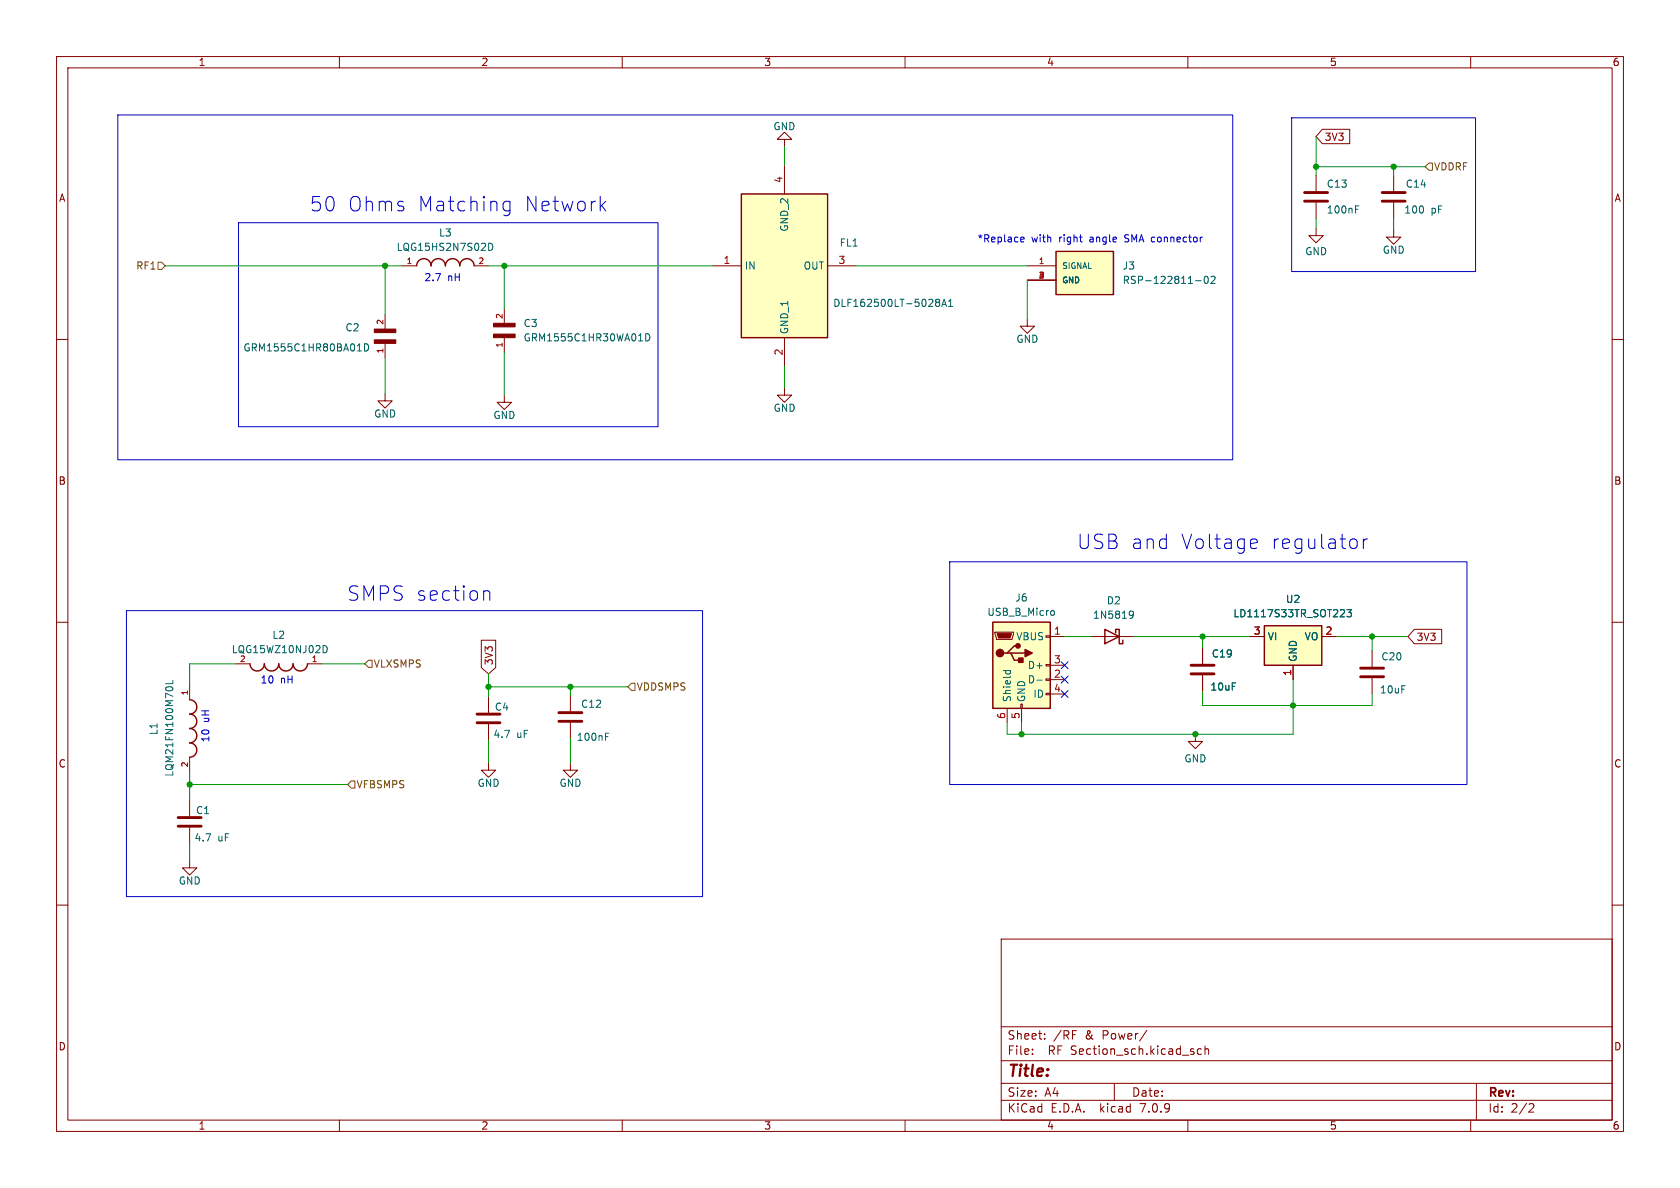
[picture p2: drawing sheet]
<svg xmlns="http://www.w3.org/2000/svg" width="297mm" height="210mm" viewBox="0 0 297 210" stroke-linecap="round" stroke-linejoin="round" font-family="sans-serif">
<g fill="none" stroke="#840000" stroke-width=".18">
<path d="M10 10h277v190h-277zM12 12h273v186h-273zM60 10v2M110 10v2M160 10v2M210 10v2M260 10v2M138.7 24.6h1.3l-1.3-1.2-1.3 1.2h1.3v1.3M138.7 29.2v5.1M232.7 31v2.8M232.7 35.8v2.8M233.8 22.9h4.8v2.5h-4.8l-1.1-1.3z"/>
<path d="M246.4 31v2.8M246.4 35.8v2.8M10 60h2M68.1 55.6v2.6M71.1 47h2.6M83.8 47h2.6M89.2 54.6v2.6M89.2 59.7v2.5M126 47h5.1M138.7 59.7v5.1M146.3 47h5.1M181.6 56.4v1.3h1.3l-1.3 1.2-1.3-1.2h1.3"/>
<path d="M181.6 47h5.1M181.6 49.5h5.1M232.7 40.4v1.3h1.2l-1.2 1.2-1.3-1.2h1.3M246.4 40.6v1.3h1.2l-1.2 1.3-1.3-1.3h1.3M285 60h2M68.1 69.6v1.3h1.2l-1.2 1.2-1.3-1.2h1.3M68.1 60.7v2.5M89.2 69.9v1.2h1.2l-1.2 1.3-1.3-1.3h1.3M138.7 68.6v1.3h1.3l-1.3 1.2-1.3-1.2h1.3M10 110h2M41.7 117.3h2.5M54.4 117.3h2.5"/>
<path d="M85.1 113.2h2.5v4.8l-1.2 1.1-1.3-1.1zM175.9 111.8h3.3v.2l-.3 1h-2.8zM184.9 117.5h.8v.2h-.8zM184.9 112.4h.8v.2h-.8zM185.7 112.5h2.5M185.7 117.6h2.5M192.8 112.5h7.6M212.6 114.6v2.7M212.6 119.4v2.8M221 112.5h2.5M228.6 117.6v2.5M233.7 112.5h2.5"/>
<path d="M242.6 115.1v2.8M242.6 119.9v2.8M250 111.3h4.9v2.5h-4.9l-1.1-1.3zM285 110h2M33.5 121.2v2.5M33.5 133.9v2.5M86.4 134.9v1.2h1.2l-1.2 1.3-1.3-1.3h1.3M86.4 123.2v2.8M86.4 128v2.8M100.8 134.9v1.2h1.3l-1.3 1.3-1.2-1.3h1.2M100.8 122.9v2.8M100.8 127.8v2.8"/>
<path d="M178.1 125.2v2.6M180.5 124.5h.2v.7h-.2zM180.6 125.2v2.6M184.9 122.6h.8v.2h-.8zM184.9 120h.8v.3h-.8zM185.7 120.1h2.5M185.7 122.7h2.5M211.3 129.8v1.3h1.3l-1.3 1.2-1.2-1.2h1.2M10 160h2M33.5 152.1v1.3h1.3l-1.3 1.3-1.2-1.3h1.2M33.5 141.5v2.8M33.5 146.3v2.8"/>
<path d="M285 160h2M177 166h108v32h-108zM60 198v2M110 198v2M160 198v2M177 194.5h108M177 191.5h108M177 187.5h108M177 181.5h108M182.5 186.3v.1M182.5 185.5v.1M184.7 183.6v.1"/>
<path d="M184.7 182.8v.1M189.6 182.2h.7M197 191.5v3M202.7 182.1l-1.2 2M210 198v2M212.4 185.5l-.4-.1-.3 .3v.4l.1 .2h.6M213 185.5l.2-.1 .4 .1 .1 .9M213 184.9v1.5M260 198v2M261 191.5v6.5M270.5 195.1l.5 .1 .2 .3-1 1.1h1"/>
</g>
<g fill="none" stroke="#840000" stroke-width=".51">
<path d="M230.6 35.6h4.1M230.6 34h4.1M244.3 35.6h4.1M244.3 34h4.1M210.6 119.1h4M210.6 117.6h4M240.5 119.6h4.1M240.5 118.1h4.1M84.3 127.8h4.1M84.3 126.2h4.1M98.8 127.5h4.1M98.8 126h4.1"/>
<path d="M31.5 146.1h4.1M31.5 144.5h4.1"/>
</g>
<g fill="none" stroke="#006464" stroke-width=".18">
<path d="M239.6 37h.5M239.6 36.4h.6M86.4 43a.64 .64 0 0 1 .7 .6 .64 .64 0 0 1-.7 .7zM114.2 59a.64 .64 0 0 1 .7 .6 .64 .64 0 0 1-.7 .7zM165.5 53.3l.1 .1M165.5 53l.1-.1 .4 .1 .1 .2-.2 .2M165.6 53.4h.3M165.6 53.4l-.1 .2M165.9 53.4l.2 .3v.4l-.2 .1-.4-.1M166.5 54.2l.4-1.3 .4 1.3M166.6 53.8h.6M167.7 54.2h.7"/>
<path d="M167.7 53.3l.4-.4v1.3M211.4 49.6h.9M213.1 48.9l.1-.1a.68 .68 0 0 1 .4 .7 .68 .68 0 0 1-.4 .6 .84 .84 0 0 1-.1-1.2zM214.1 49l.5-.2 .2 .4-.8 .9h.8M64.4 60.8a.64 .64 0 0 1 .8 .6 .64 .64 0 0 1-.8 .6zM57.1 114.1a.64 .64 0 0 1 .8 .7 .64 .64 0 0 1-.8 .6M177.4 118.5h1.2M177.8 118.5v.4M178.6 118.5v.4M186 107.9l.3 .1 .1 .2-.1 .5-.3 .1M199.8 108.1l.3-.1 .2 .1a.84 .84 0 0 1-.3 1.2h-.2M200.4 108.6l-.3 .2-.3-.1"/>
<path d="M238.1 107.8h.8l-.4 .5 .4 .1v.5l-.2 .1-.6-.1M30.6 120.2v.7h-1.3M107 130.2h.5M107 129.6h.6M183.3 120.2h1"/>
</g>
<g fill="#ffffc2" stroke="#ffffc2" stroke-width=".18">
<path d="M131.1 34.3h15.2v25.4h-15.2z"/>
<path d="M175.5 110h10.2v15.2h-10.2z"/>
<path d="M186.7 44.5h10.1v7.6h-10.1z"/>
<path d="M223.5 110.6h10.2v7h-10.2z"/>
</g>
<path d="M131.1 34.3h15.2v25.4h-15.2zM73.7 47a1.27 1.27 0 0 1 1.2-1.3 1.27 1.27 0 0 1 1.3 1.3 1.27 1.27 0 0 1 1.3-1.3 1.27 1.27 0 0 1 1.2 1.3 1.27 1.27 0 0 1 1.3-1.3 1.27 1.27 0 0 1 1.3 1.3 1.27 1.27 0 0 1 1.2-1.3 1.27 1.27 0 0 1 1.3 1.3M186.7 44.5h10.1v7.6h-10.1zM44.2 117.3a1.27 1.27 0 0 0 1.3 1.3 1.27 1.27 0 0 0 1.2-1.3 1.27 1.27 0 0 0 1.3 1.3 1.27 1.27 0 0 0 1.3-1.3 1.27 1.27 0 0 0 1.2 1.3 1.27 1.27 0 0 0 1.3-1.3 1.27 1.27 0 0 0 1.3 1.3 1.27 1.27 0 0 0 1.3-1.3M175.5 110h10.2v15.2h-10.2zM178.1 115.4h.6l.6 1.3h1.3M178.7 115.4h2.5M180 114.2h-.7l-1.2 1.2h-.7M195.3 111.3l2.6 1.2-2.6 1.3zM197.2 111.9v-.6h.7v2.5h.6v-.6M223.5 110.6h10.2v7h-10.2zM33.5 123.7a1.27 1.27 0 0 1 1.3 1.3 1.27 1.27 0 0 1-1.3 1.2 1.27 1.27 0 0 1 1.3 1.3 1.27 1.27 0 0 1-1.3 1.3 1.27 1.27 0 0 1 1.3 1.2 1.27 1.27 0 0 1-1.3 1.3 1.27 1.27 0 0 1 1.3 1.3 1.27 1.27 0 0 1-1.3 1.3" fill="none" stroke="#840000" stroke-width=".25"/>
<g fill="#840000" stroke="#840000" stroke-width=".18">
<path d="M66.2 60.1h3.8v.6h-3.8z"/>
<path d="M66.2 58.2h3.8v.6h-3.8z"/>
<path d="M176.3 112h2.5l-.2 .8h-2.1z"/>
<path d="M87.2 59.1h3.9v.6h-3.9z"/>
<path d="M87.2 57.2h3.9v.6h-3.9z"/>
</g>
<g fill="#840000" stroke="#840000" stroke-width=".25">
<path d="M181.2 114.8l1.3 .6-1.3 .7z"/>
<path d="M180.1 116.3h.7v.8h-.7z"/>
<circle cx="176.8" cy="115.4" r=".63"/>
<circle cx="180" cy="114.2" r=".38"/>
</g>
<path d="M252.6 28.8h.6v1.3h-.6l-.6-.6zM27.9 46.4h.7l.6 .6-.6 .6h-.7zM65.2 116.7h.6v1.3h-.6l-.7-.7zM62.1 138h.6v1.3h-.6l-.6-.6zM111.6 120.8h.7v1.2h-.7l-.6-.6z" fill="none" stroke="#725600" stroke-width=".18"/>
<g fill="none" stroke="#0000c2" stroke-width=".18">
<path d="M20.8 20.3h197.1v61h-197.1zM42.2 39.4h74.1v36h-74.1zM88.9 36.8l.5 .5 .7-.1M90.1 35.6v2a.69 .69 0 0 1-1 .4M90.1 35.7l-.7-.1-.5 .5M106.4 36.3l.7 1M107.1 35.6l-1 1M228.3 20.8h32.6v27.2h-32.6zM180.4 42.6l.2 .2 .4-.1M180.4 42.1l.2-.2h.3l.1 .2v.1l-.6 .1M167.9 99.3h91.4v39.4h-91.4zM221.4 95.3l.8 .1 .1 .5-1.2 .2"/>
<path d="M222.2 96.8l-.8 .2M239.5 95.3l.4 .5v.7l-.4 .5M241 95.3v1.7M241.8 95.3a.65 .65 0 0 0-.8 .5M22.4 108h101.8v50.5h-101.8zM85.5 104.7a.63 .63 0 0 1 1.1 .1v1.3"/>
</g>
<g fill="none" stroke="#009600" stroke-width=".18">
<path d="M138.7 25.9v3.3M232.7 24.1v6.9M232.7 38.6v1.8M232.7 29.5h19.3M246.4 29.5v1.5M246.4 38.6v2M29.2 47h41.9M68.1 47v8.6M86.4 47h39.6M89.2 47v7.6M151.4 47h30.2M181.6 49.5v6.9"/>
<path d="M68.1 63.2v6.4M89.2 62.2v7.7M138.7 64.8v3.8M41.7 117.3h-8.2v3.9M56.9 117.3h7.6M86.4 119.1v4.1M188.2 112.5h4.6M200.4 112.5h20.6M212.6 112.5v2.1M236.2 112.5h12.7M242.6 112.5v2.6M33.5 138.7h28"/>
<path d="M33.5 136.4v5.1M86.4 121.4h24.6M86.4 130.8v4.1M100.8 121.4v1.5M100.8 130.6v4.3M180.6 127.8v2M212.6 122.2v2.5h30v-2M228.6 120.1v9.7h-50.5v-2M33.5 149.1v3"/>
</g>
<path d="M187.6 119.5l1.2 1.3M187.6 117l1.2 1.2M188.8 119.5l-1.2 1.3M188.8 117l-1.2 1.2M187.6 122.1l1.2 1.2M188.8 122.1l-1.2 1.2" fill="none" stroke="#000084" stroke-width=".18"/>
<g fill="#009600" stroke="#009600" stroke-width=".18">
<circle cx="68.1" cy="47" r=".46"/>
<circle cx="89.2" cy="47" r=".46"/>
<circle cx="242.6" cy="112.5" r=".46"/>
<circle cx="212.6" cy="112.5" r=".46"/>
<circle cx="246.4" cy="29.5" r=".46"/>
<circle cx="232.7" cy="29.5" r=".46"/>
<circle cx="33.5" cy="138.7" r=".46"/>
<circle cx="100.8" cy="121.4" r=".46"/>
<circle cx="86.4" cy="121.4" r=".46"/>
<circle cx="211.3" cy="129.8" r=".46"/>
<circle cx="228.6" cy="124.7" r=".46"/>
<circle cx="180.6" cy="129.8" r=".46"/>
</g>
<g font-size="3.5" fill="#0000c2">
<text x="54.6" y="37.6">50</text>
<text x="61.3" y="37.6">Ohms</text>
<text x="73.6" y="37.6">Matching</text>
<text x="92.4" y="37.6">Network</text>
<text x="190.2" y="97.3">USB and</text>
<text x="208.5" y="97.3">Voltage</text>
<text x="224.4" y="97.3">regulator</text>
<text x="61.2" y="106.4">SMPS section</text>
</g>
<text font-size="2.8" fill="#840000" x="178" y="190.9">Title:</text>
<g font-size="2.1" fill="#840000">
<text x="178" y="184">Sheet:</text>
<text x="186.2" y="184">/RF</text>
<text x="191.9" y="184">&amp;</text>
<text x="195" y="184">Power/</text>
<text x="178" y="186.7">File:</text>
<text x="185.4" y="186.7">RF Section_sch.kicad_sch</text>
<text x="178" y="196.9">KiCad</text>
<text x="178" y="194.1">Size:</text>
<text x="184.7" y="194.1">A4</text>
<text x="185.7" y="196.9">E.D.A.</text>
<text x="194.6" y="196.9">kicad</text>
<text x="200" y="194.1">Date:</text>
<text x="201.8" y="196.9">7.0.9</text>
<text x="263" y="194.3">Rev:</text>
<text x="263" y="196.9">Id:</text>
<text x="267.1" y="196.9">2/2</text>
</g>
<g font-size="1.8" fill="#840000">
<text x="35" y="11.9">1</text>
<text x="85" y="11.9">2</text>
<text x="135" y="11.9">3</text>
<text x="185" y="11.9">4</text>
<text x="235" y="11.9">5</text>
<text x="285" y="11.9">6</text>
<text x="234.1" y="25.1">3V3</text>
<text x="10.3" y="35.9">A</text>
<text x="285.3" y="35.9">A</text>
<text x="10.3" y="85.9">B</text>
<text x="285.3" y="85.9">B</text>
<text x="250.3" y="113.5">3V3</text>
<text x="87.3" y="117.7" transform="rotate(-90 87.3 117.7)">3V3</text>
<text x="10.3" y="135.9">C</text>
<text x="285.3" y="135.9">C</text>
<text x="10.3" y="185.9">D</text>
<text x="285.3" y="185.9">D</text>
<text x="35" y="199.9">1</text>
<text x="85" y="199.9">2</text>
<text x="135" y="199.9">3</text>
<text x="185" y="199.9">4</text>
<text x="235" y="199.9">5</text>
<text x="285" y="199.9">6</text>
</g>
<g font-size="1.8" fill="#006464">
<text x="136.6" y="23.2">GND</text>
<text x="234.5" y="33.4">C13</text>
<text x="248.4" y="33.4">C14</text>
<text x="139.5" y="41" transform="rotate(-90 139.5 41)">GND_2</text>
<text x="234.5" y="37.9">100nF</text>
<text x="248.2" y="37.9">100</text>
<text x="253" y="37.9">pF</text>
<text x="70" y="44.6">LQG15HS2N7S02D</text>
<text x="77.5" y="42">L3</text>
<text x="131.6" y="47.9">IN</text>
<text x="142" y="47.9">OUT</text>
<text x="148.3" y="43.8">FL1</text>
<text x="198.4" y="47.9">J3</text>
<text x="230.6" y="45.3">GND</text>
<text x="244.4" y="45.1">GND</text>
<text x="198.4" y="50.4">RSP-122811-02</text>
<text x="61" y="58.8">C2</text>
<text x="92.5" y="58">C3</text>
<text x="139.5" y="59.2" transform="rotate(-90 139.5 59.2)">GND_1</text>
<text x="147.2" y="54.5">DLF162500LT-5028A1</text>
<text x="42.9" y="62.3">GRM1555C1HR80BA01D</text>
<text x="92.5" y="60.6">GRM1555C1HR30WA01D</text>
<text x="179.6" y="60.8">GND</text>
<text x="66" y="74">GND</text>
<text x="87.1" y="74.3">GND</text>
<text x="136.7" y="73">GND</text>
<text x="179.4" y="106.5">J6</text>
<text x="195.6" y="107">D2</text>
<text x="227.2" y="106.8">U2</text>
<text x="48.1" y="113.1">L2</text>
<text x="174.4" y="109.1">USB_B_Micro</text>
<text x="179.6" y="113.4">VBUS</text>
<text x="193.1" y="109.6">1N5819</text>
<text x="217.9" y="109.3">LD1117S33TR_SOT223</text>
<text x="224" y="113.4">VI</text>
<text x="230.5" y="113.4">VO</text>
<text x="40.9" y="115.7">LQG15WZ10NJ02D</text>
<text x="181.6" y="118.5">D+</text>
<text x="214.1" y="116.4">C19</text>
<text x="229.5" y="117.1" transform="rotate(-90 229.5 117.1)">GND</text>
<text x="244.1" y="116.9">C20</text>
<text x="87.4" y="125.8">C4</text>
<text x="102.6" y="125.3">C12</text>
<text x="178.9" y="124.2" transform="rotate(-90 178.9 124.2)">Shield</text>
<text x="181.5" y="124.2" transform="rotate(-90 181.5 124.2)">GND</text>
<text x="181.6" y="121">D-</text>
<text x="182.6" y="123.5">ID</text>
<text x="213.9" y="122.3">10uF</text>
<text x="243.8" y="122.8">10uF</text>
<text x="28" y="130" transform="rotate(-90 28 130)">L1</text>
<text x="87.1" y="130.7">4.7</text>
<text x="91.3" y="130.7">uF</text>
<text x="101.9" y="131.2">100nF</text>
<text x="30.8" y="137.4" transform="rotate(-90 30.8 137.4)">LQM21FN100M70L</text>
<text x="209.3" y="135">GND</text>
<text x="84.3" y="139.3">GND</text>
<text x="98.8" y="139.3">GND</text>
<text x="34.3" y="148.9">4.7</text>
<text x="34.6" y="144.1">C1</text>
<text x="38.5" y="148.9">uF</text>
<text x="31.5" y="156.6">GND</text>
</g>
<g font-size="1.8" fill="#a90000">
<text x="138.4" y="32.5" transform="rotate(-90 138.4 32.5)">4</text>
<text x="127.8" y="46.7">1</text>
<text x="148.1" y="46.7">3</text>
<text x="138.4" y="62.9" transform="rotate(-90 138.4 62.9)">2</text>
<text x="186.2" y="112.3">1</text>
<text x="221.5" y="112.3">3</text>
<text x="234.2" y="112.3">2</text>
<text x="186.2" y="119.9">2</text>
<text x="186.2" y="117.3">3</text>
<text x="228.3" y="119.6" transform="rotate(-90 228.3 119.6)">1</text>
<text x="186.2" y="122.4">4</text>
<text x="177.8" y="127.2" transform="rotate(-90 177.8 127.2)">6</text>
<text x="180.3" y="127.2" transform="rotate(-90 180.3 127.2)">5</text>
</g>
<g font-size="1.8" fill="#725600">
<text x="253.4" y="30.3">VDDRF</text>
<text x="24" y="47.9">RF1</text>
<text x="66" y="118.2">VLXSMPS</text>
<text x="112.5" y="122.3">VDDSMPS</text>
<text x="62.9" y="139.5">VFBSMPS</text>
</g>
<g font-size="1.8" fill="#0000c2">
<text x="172.7" y="42.9">*Replace</text>
<text x="182.4" y="42.9">with</text>
<text x="187.3" y="42.9">right</text>
<text x="192.9" y="42.9">angle</text>
<text x="199.3" y="42.9">SMA connector</text>
<text x="74.9" y="49.8">2.7</text>
<text x="79.1" y="49.8">nH</text>
<text x="46" y="120.9">10</text>
<text x="49.6" y="120.9">nH</text>
<text x="37.1" y="131.3" transform="rotate(-90 37.1 131.3)">10</text>
<text x="37.1" y="127.7" transform="rotate(-90 37.1 127.7)">uH</text>
</g>
<g font-size="1.4" fill="#a90000">
<text x="71.8" y="46.7">1</text>
<text x="84.5" y="46.7">2</text>
<text x="183.5" y="46.7">1</text>
<text x="183.5" y="49.3">2</text>
<text x="67.8" y="57.5" transform="rotate(-90 67.8 57.5)">2</text>
<text x="88.9" y="56.5" transform="rotate(-90 88.9 56.5)">2</text>
<text x="67.8" y="62.6" transform="rotate(-90 67.8 62.6)">1</text>
<text x="88.9" y="61.6" transform="rotate(-90 88.9 61.6)">1</text>
<text x="42.3" y="117.1">2</text>
<text x="55" y="117.1">1</text>
<text x="33.3" y="123" transform="rotate(-90 33.3 123)">1</text>
<text x="33.3" y="135.7" transform="rotate(-90 33.3 135.7)">2</text>
</g>
<g font-size="1.4" fill="#006464">
<text x="187.7" y="47.7">SIGNAL</text>
<text x="187.7" y="50.3">GND</text>
</g>
</svg>
